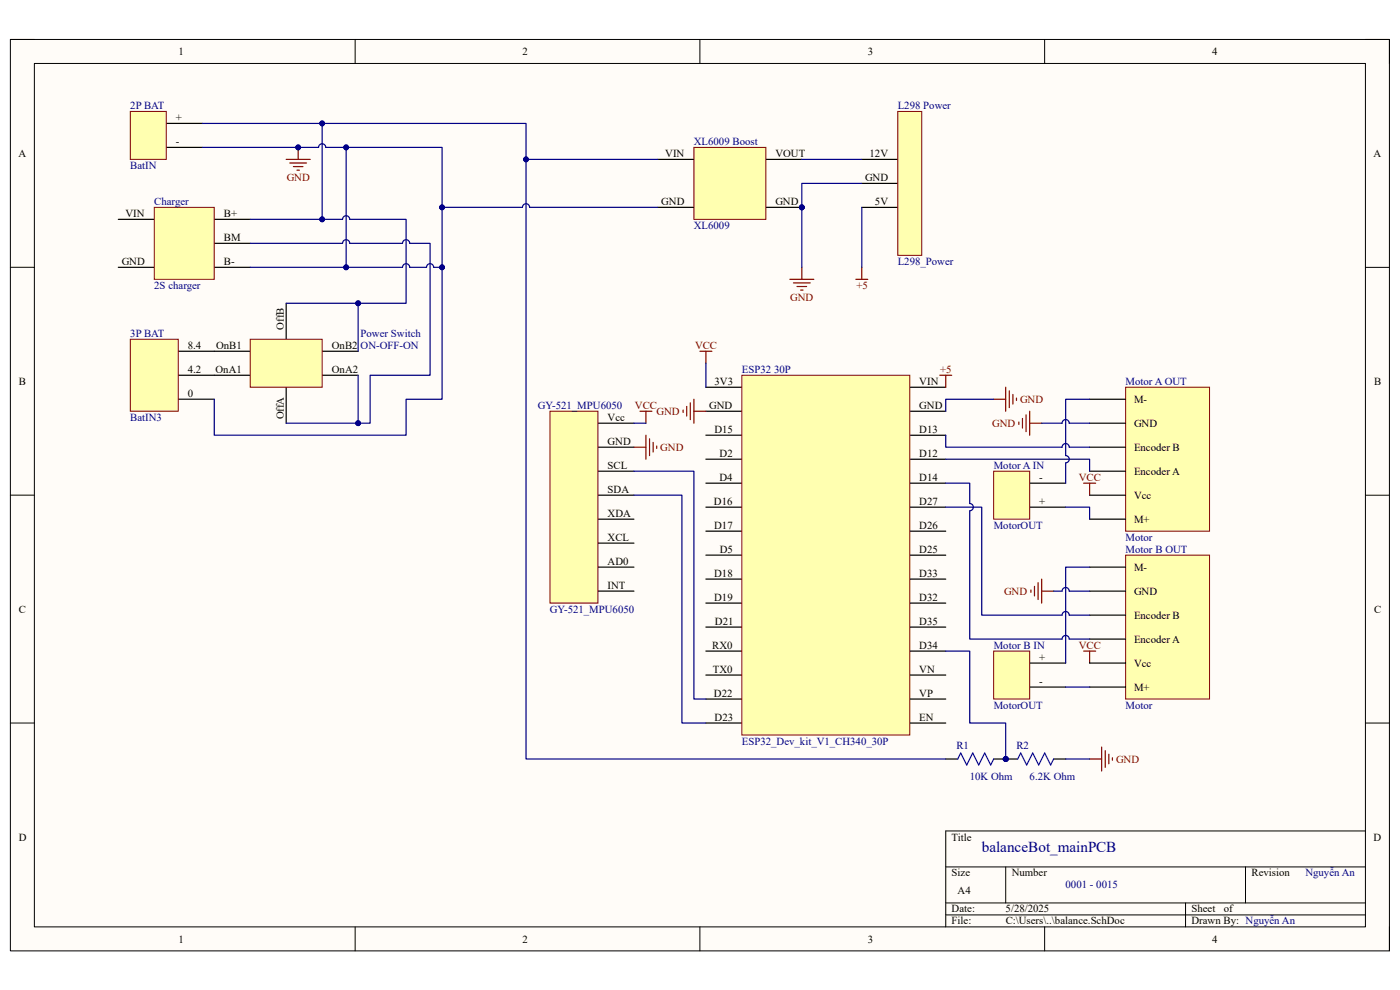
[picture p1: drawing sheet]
<svg xmlns="http://www.w3.org/2000/svg" width="297mm" height="210mm" viewBox="0 0 297 210" stroke-linecap="round" stroke-linejoin="round" font-family="sans-serif">
<path d="M2.2 8.4h292.6v193.3h-292.6z" fill-rule="evenodd" fill="#fffcf8"/>
<path d="M2.2 8.4h292.6v193.3h-292.6z" fill="none" stroke="#000" stroke-width=".21"/>
<path d="M7.3 13.5h282.4v183.1h-282.4z" fill-rule="evenodd" fill="#fffcf8"/>
<g fill="none" stroke="#000" stroke-width=".21">
<path d="M2.2 8.4h5.1M7.3 13.5h282.4v183.1h-282.4zM75.3 8.4v5.1M148.5 8.4v5.1M221.6 8.4v5.1M289.7 8.4h5.1v5.1M2.2 56.7h5.1M289.7 56.7h5.1M2.2 105h5.1M289.7 105.1h5.1M2.2 153.4h5.1M289.7 153.4h5.1"/>
<path d="M289.7 176.3h-89.1v20.3M75.3 196.6v5.1M148.5 196.6v5.1M200.6 183.9h89.1M200.6 191.5h89.1M200.6 194.1h89.1M213.4 183.9v7.6M221.6 196.6v5.1M251.5 191.5v5.1M264.2 183.9v7.6M294.8 196.6v5.1"/>
</g>
<path d="M35.3 26.2h7.6M35.3 31.3h7.6" fill="none" stroke="#000" stroke-width=".25"/>
<path d="M27.6 23.6h7.7v10.2h-7.7z" fill-rule="evenodd" fill="#ffffb0"/>
<path d="M27.6 23.6h7.7v10.2h-7.7z" fill="none" stroke="#800000" stroke-width=".21"/>
<path d="M37.8 79.6h7.7M37.8 74.5h7.7M37.8 84.7h7.7" fill="none" stroke="#000" stroke-width=".25"/>
<path d="M27.6 72h10.2v15.2h-10.2z" fill-rule="evenodd" fill="#ffffb0"/>
<path d="M27.6 72h10.2v15.2h-10.2z" fill="none" stroke="#800000" stroke-width=".21"/>
<path d="M182.8 38.9h7.7M182.8 33.8h7.7M182.8 44h7.7" fill="none" stroke="#000" stroke-width=".25"/>
<path d="M190.5 23.6h5v30.6h-5z" fill-rule="evenodd" fill="#ffffb0"/>
<path d="M190.5 23.6h5v30.6h-5z" fill="none" stroke="#800000" stroke-width=".21"/>
<circle cx="170.1" cy="44" r=".51" fill="#000080"/>
<circle cx="170.1" cy="44" r=".51" fill="none" stroke="#000080" stroke-width=".21"/>
<path d="M162.5 33.8h7.6M162.5 44h7.6" fill="none" stroke="#000" stroke-width=".25"/>
<circle cx="170.1" cy="44" r=".51" fill="#000080"/>
<circle cx="170.1" cy="44" r=".51" fill="none" stroke="#000080" stroke-width=".21"/>
<path d="M139.6 33.8h7.6M139.6 44h7.6" fill="none" stroke="#000" stroke-width=".25"/>
<path d="M147.2 31.3h15.3v15.2h-15.3z" fill-rule="evenodd" fill="#ffffb0"/>
<path d="M147.2 31.3h15.3v15.2h-15.3z" fill="none" stroke="#800000" stroke-width=".21"/>
<g fill="none" stroke="#000" stroke-width=".25">
<path d="M149.8 82.1h7.6M149.8 87.2h7.6M149.8 92.3h7.6M149.8 97.4h7.6M193 82.1h7.6M193 87.2h7.6M193 92.3h7.6M193 97.4h7.6M149.8 102.5h7.6M149.8 107.6h7.6M149.8 112.7h7.6M149.8 117.8h7.6"/>
<path d="M193 102.5h7.6M193 107.6h7.6M193 112.7h7.6M193 117.8h7.6M149.8 122.9h7.6M149.8 127.9h7.6M149.8 138.1h7.6M149.8 133h7.6M193 122.9h7.6M193 127.9h7.6M193 138.1h7.6M193 133h7.6"/>
<path d="M149.8 143.2h7.6M149.8 148.3h7.6M149.8 153.4h7.6M193 143.2h7.6M193 148.3h7.6M193 153.4h7.6"/>
</g>
<path d="M157.4 79.6h35.6v76.3h-35.6z" fill-rule="evenodd" fill="#ffffb0"/>
<path d="M157.4 79.6h35.6v76.3h-35.6z" fill="none" stroke="#800000" stroke-width=".21"/>
<g fill="none" stroke="#800000" stroke-width=".25">
<path d="M181.6 59.3h2.5M182.8 56.7v2.6M148.5 74.5h2.5M149.8 74.5v2.6M144.9 87v.5M145.7 86.2v2.1M146.4 85.5v3.5M147.2 84.7v5.1M147.2 87.2h2.6M210.8 84.7h2.6M213.4 82.1v5.1M214.1 82.9v3.6"/>
<path d="M214.9 83.7v2M215.6 84.4v.6"/>
</g>
<path d="M126.9 89.8h7.6M126.9 94.9h7.6M126.9 100h7.6M126.9 105h7.6M126.9 110.1h7.6M126.9 115.2h7.6M126.9 120.3h7.6M126.9 125.4h7.6" fill="none" stroke="#000" stroke-width=".25"/>
<path d="M116.7 87.2h10.2v40.7h-10.2z" fill-rule="evenodd" fill="#ffffb0"/>
<path d="M116.7 87.2h10.2v40.7h-10.2z" fill="none" stroke="#800000" stroke-width=".21"/>
<g fill="none" stroke="#800000" stroke-width=".25">
<path d="M134.5 94.9h2.5M135.8 87.2h2.5M137 87.2v2.6M137 92.3v5.1M137.8 93.1v3.6M138.6 93.9v2M139.3 94.6v.5M216.2 89.5v.5M216.9 88.8v2M217.7 88v3.6M218.5 87.2v5.1M218.5 89.8h2.5"/>
<path d="M229.9 102.5h2.5M231.2 102.5v2.6M218.7 125.1v.6M219.5 124.4v2M220.2 123.6v3.6M221 122.9v5M221 125.4h2.5M229.9 138.1h2.5M231.2 138.1v2.6"/>
</g>
<path d="M218.5 140.7h7.6M218.5 145.8h7.6" fill="none" stroke="#000" stroke-width=".25"/>
<path d="M210.8 138.1h7.7v10.2h-7.7z" fill-rule="evenodd" fill="#ffffb0"/>
<path d="M210.8 138.1h7.7v10.2h-7.7z" fill="none" stroke="#800000" stroke-width=".21"/>
<circle cx="213.4" cy="161" r=".51" fill="#000080"/>
<circle cx="213.4" cy="161" r=".51" fill="none" stroke="#000080" stroke-width=".21"/>
<path d="M200.6 161h2.6M210.8 161h2.6" fill="none" stroke="#000" stroke-width=".25"/>
<circle cx="213.4" cy="161" r=".51" fill="#000080"/>
<circle cx="213.4" cy="161" r=".51" fill="none" stroke="#000080" stroke-width=".21"/>
<path d="M203.2 161l.6-1.3 1.3 2.6 1.3-2.6 1.2 2.6 1.3-2.6 1.3 2.6 .6-1.3" fill="none" stroke="#00f" stroke-width=".25"/>
<circle cx="213.4" cy="161" r=".51" fill="#000080"/>
<circle cx="213.4" cy="161" r=".51" fill="none" stroke="#000080" stroke-width=".21"/>
<path d="M213.4 161h2.5" fill="none" stroke="#000" stroke-width=".25"/>
<circle cx="213.4" cy="161" r=".51" fill="#000080"/>
<circle cx="213.4" cy="161" r=".51" fill="none" stroke="#000080" stroke-width=".21"/>
<path d="M223.5 161h2.6" fill="none" stroke="#000" stroke-width=".25"/>
<path d="M215.9 161l.6-1.3 1.3 2.6 1.3-2.6 1.3 2.6 1.2-2.6 1.3 2.6 .6-1.3" fill="none" stroke="#00f" stroke-width=".25"/>
<path d="M233.7 158.5v5.1M234.5 159.2v3.6M235.2 160v2M231.2 161h2.5M236 160.8v.5" fill="none" stroke="#800000" stroke-width=".25"/>
<path d="M238.8 82.1h17.8v30.6h-17.8z" fill-rule="evenodd" fill="#ffffb0"/>
<path d="M238.8 82.1h17.8v30.6h-17.8z" fill="none" stroke="#800000" stroke-width=".21"/>
<path d="M231.2 100h7.6M231.2 94.9h7.6M231.2 89.8h7.6M231.2 84.7h7.6M231.2 110.1h7.6M231.2 105.1h7.6" fill="none" stroke="#000" stroke-width=".25"/>
<path d="M238.8 117.8h17.8v30.5h-17.8z" fill-rule="evenodd" fill="#ffffb0"/>
<path d="M238.8 117.8h17.8v30.5h-17.8z" fill="none" stroke="#800000" stroke-width=".21"/>
<path d="M231.2 135.6h7.6M231.2 130.5h7.6M231.2 125.4h7.6M231.2 120.3h7.6M231.2 145.8h7.6M231.2 140.7h7.6" fill="none" stroke="#000" stroke-width=".25"/>
<path d="M60.7 33.8h5.1M61.5 34.6h3.5M62.2 35.3h2.1M63 36.1h.5M63.3 31.3v2.5" fill="none" stroke="#800000" stroke-width=".25"/>
<circle cx="63.3" cy="31.3" r=".51" fill="#000080"/>
<circle cx="63.3" cy="31.3" r=".51" fill="none" stroke="#000080" stroke-width=".21"/>
<path d="M167.6 59.3h5.1M170.1 56.7v2.6M168.3 60h3.6M169.1 60.8h2M169.9 61.5h.5" fill="none" stroke="#800000" stroke-width=".25"/>
<path d="M218.5 107.6h7.6M218.5 102.5h7.6" fill="none" stroke="#000" stroke-width=".25"/>
<path d="M210.8 100h7.7v10.1h-7.7z" fill-rule="evenodd" fill="#ffffb0"/>
<path d="M210.8 100h7.7v10.1h-7.7z" fill="none" stroke="#800000" stroke-width=".21"/>
<path d="M45.5 79.6h7.6M45.5 74.5h7.6M60.7 64.3v7.7M68.3 79.6h7.7M68.3 74.5h7.7M60.7 82.1v7.7" fill="none" stroke="#000" stroke-width=".25"/>
<path d="M53.1 72h15.2v10.1h-15.2z" fill-rule="evenodd" fill="#ffffb0"/>
<path d="M53.1 72h15.2v10.1h-15.2z" fill="none" stroke="#800000" stroke-width=".21"/>
<path d="M25.1 46.5h7.6M25.1 56.7h7.6M45.5 46.5h7.6M45.5 51.6h7.6M45.5 56.7h7.6" fill="none" stroke="#000" stroke-width=".25"/>
<path d="M32.7 44h12.8v15.3h-12.8z" fill-rule="evenodd" fill="#ffffb0"/>
<path d="M32.7 44h12.8v15.3h-12.8z" fill="none" stroke="#800000" stroke-width=".21"/>
<path d="M199.4 79.6h2.5M200.6 79.6v2.5" fill="none" stroke="#800000" stroke-width=".25"/>
<path d="M182.8 38.9h-12.7v17.8" fill="none" stroke="#000080" stroke-width=".25"/>
<circle cx="170.1" cy="44" r=".51" fill="#000080"/>
<circle cx="170.1" cy="44" r=".51" fill="none" stroke="#000080" stroke-width=".21"/>
<path d="M170.1 33.8h12.7M149.8 77.1v5M134.5 100h12.7v48.3h2.6M200.6 97.4h30.6v2.6M231.2 84.7h-5.1v11.9a.77 .77 0 0 1 .7 .8 .77 .77 0 0 1-.7 .8v4.3M134.5 105h10.2v48.4h5.1M226.1 107.6h5.1v2.5M200.6 138.1h5.1v15.3h7.7v7.6M231.2 120.3h-5.1v20.4M226.1 145.8h5.1M226.1 161h5.1" fill="none" stroke="#000080" stroke-width=".25"/>
<circle cx="213.4" cy="161" r=".51" fill="#000080"/>
<circle cx="213.4" cy="161" r=".51" fill="none" stroke="#000080" stroke-width=".21"/>
<path d="M76 64.3v10.2" fill="none" stroke="#000080" stroke-width=".25"/>
<circle cx="76" cy="64.3" r=".51" fill="#000080"/>
<circle cx="76" cy="64.3" r=".51" fill="none" stroke="#000080" stroke-width=".21"/>
<path d="M76 79.6v10.2" fill="none" stroke="#000080" stroke-width=".25"/>
<circle cx="76" cy="89.8" r=".51" fill="#000080"/>
<circle cx="76" cy="89.8" r=".51" fill="none" stroke="#000080" stroke-width=".21"/>
<path d="M68.3 26.2v20.3h-15.2M200.6 107.6h7.7v22.9h17a.76 .76 0 0 1 .8-.8 .76 .76 0 0 1 .7 .8h4.4M200.6 102.5h5.1v4.3a.76 .76 0 0 1 .8 .6 .76 .76 0 0 1-.5 .9l-.3 .1v27.2h19.6a.76 .76 0 0 1 .8-.8 .76 .76 0 0 1 .7 .8h4.4" fill="none" stroke="#000080" stroke-width=".25"/>
<circle cx="68.3" cy="46.5" r=".51" fill="#000080"/>
<circle cx="68.3" cy="46.5" r=".51" fill="none" stroke="#000080" stroke-width=".21"/>
<circle cx="68.3" cy="26.2" r=".51" fill="#000080"/>
<circle cx="68.3" cy="26.2" r=".51" fill="none" stroke="#000080" stroke-width=".21"/>
<path d="M73.4 31.3v25.4h-20.3" fill="none" stroke="#000080" stroke-width=".25"/>
<circle cx="73.4" cy="56.7" r=".51" fill="#000080"/>
<circle cx="73.4" cy="56.7" r=".51" fill="none" stroke="#000080" stroke-width=".21"/>
<circle cx="73.4" cy="31.3" r=".51" fill="#000080"/>
<circle cx="73.4" cy="31.3" r=".51" fill="none" stroke="#000080" stroke-width=".21"/>
<path d="M68.3 46.5h4.4a.76 .76 0 0 1 .7-.7 .76 .76 0 0 1 .8 .7h12v17.8h-25.5" fill="none" stroke="#000080" stroke-width=".25"/>
<circle cx="76" cy="64.3" r=".51" fill="#000080"/>
<circle cx="76" cy="64.3" r=".51" fill="none" stroke="#000080" stroke-width=".21"/>
<circle cx="68.3" cy="46.5" r=".51" fill="#000080"/>
<circle cx="68.3" cy="46.5" r=".51" fill="none" stroke="#000080" stroke-width=".21"/>
<path d="M53.1 51.6h19.6a.76 .76 0 0 1 .7-.8 .76 .76 0 0 1 .8 .8h11.2a.76 .76 0 0 1 .8-.8 .76 .76 0 0 1 .7 .8h4.3v28h-12.7v10.2h-17.8" fill="none" stroke="#000080" stroke-width=".25"/>
<circle cx="76" cy="89.8" r=".51" fill="#000080"/>
<circle cx="76" cy="89.8" r=".51" fill="none" stroke="#000080" stroke-width=".21"/>
<path d="M73.4 56.7h12a.76 .76 0 0 1 .8-.8 .76 .76 0 0 1 .7 .8h3.6a.76 .76 0 0 1 .7-.8 .76 .76 0 0 1 .8 .8h1.8v28h-7.6v7.6h-40.7v-7.6" fill="none" stroke="#000080" stroke-width=".25"/>
<circle cx="73.4" cy="56.7" r=".51" fill="#000080"/>
<circle cx="73.4" cy="56.7" r=".51" fill="none" stroke="#000080" stroke-width=".21"/>
<circle cx="93.8" cy="56.7" r=".51" fill="#000080"/>
<circle cx="93.8" cy="56.7" r=".51" fill="none" stroke="#000080" stroke-width=".21"/>
<path d="M111.6 33.8v127.2h89M182.8 44v12.7" fill="none" stroke="#000080" stroke-width=".25"/>
<circle cx="111.6" cy="33.8" r=".51" fill="#000080"/>
<circle cx="111.6" cy="33.8" r=".51" fill="none" stroke="#000080" stroke-width=".21"/>
<path d="M42.9 26.2h68.7v7.6h28" fill="none" stroke="#000080" stroke-width=".25"/>
<circle cx="68.3" cy="26.2" r=".51" fill="#000080"/>
<circle cx="68.3" cy="26.2" r=".51" fill="none" stroke="#000080" stroke-width=".21"/>
<circle cx="111.6" cy="33.8" r=".51" fill="#000080"/>
<circle cx="111.6" cy="33.8" r=".51" fill="none" stroke="#000080" stroke-width=".21"/>
<path d="M42.9 31.3h24.7a.76 .76 0 0 1 .7-.8 .76 .76 0 0 1 .8 .8h24.7v12.7" fill="none" stroke="#000080" stroke-width=".25"/>
<circle cx="63.3" cy="31.3" r=".51" fill="#000080"/>
<circle cx="63.3" cy="31.3" r=".51" fill="none" stroke="#000080" stroke-width=".21"/>
<circle cx="73.4" cy="31.3" r=".51" fill="#000080"/>
<circle cx="73.4" cy="31.3" r=".51" fill="none" stroke="#000080" stroke-width=".21"/>
<circle cx="93.8" cy="44" r=".51" fill="#000080"/>
<circle cx="93.8" cy="44" r=".51" fill="none" stroke="#000080" stroke-width=".21"/>
<path d="M139.6 44h-27.2a.76 .76 0 0 0-.8-.8 .76 .76 0 0 0-.8 .8h-17v12.7" fill="none" stroke="#000080" stroke-width=".25"/>
<circle cx="93.8" cy="56.7" r=".51" fill="#000080"/>
<circle cx="93.8" cy="56.7" r=".51" fill="none" stroke="#000080" stroke-width=".21"/>
<circle cx="93.8" cy="44" r=".51" fill="#000080"/>
<circle cx="93.8" cy="44" r=".51" fill="none" stroke="#000080" stroke-width=".21"/>
<path d="M134.5 89.8h2.5M200.6 92.3v2.6h24.7a.76 .76 0 0 1 .8-.8 .76 .76 0 0 1 .7 .8h4.4M210.8 84.7h-10.2v2.5M221 89.8h4.3a.76 .76 0 0 1 .8-.8 .76 .76 0 0 1 .7 .8h4.4M223.5 125.4h1.8a.76 .76 0 0 1 .8-.8 .76 .76 0 0 1 .7 .8h4.4" fill="none" stroke="#000080" stroke-width=".25"/>
<text font-size="3.2" fill="#000080" x="208.3" y="180.6">balanceBot_mainPCB</text>
<g font-size="2.3">
<text x="37.9" y="11.7">1</text>
<text x="110.9" y="11.7">2</text>
<text x="184.1" y="11.7">3</text>
<text x="257.1" y="11.7">4</text>
<text x="37.3" y="25.7">+</text>
<text x="3.9" y="33.3">A</text>
<text x="37.3" y="30.7">-</text>
<text x="141.1" y="33.3">VIN</text>
<text x="164.5" y="33.3">VOUT</text>
<text x="184.5" y="33.3">12V</text>
<text x="291.4" y="33.3">A</text>
<text x="183.5" y="38.4">GND</text>
<text x="26.6" y="46">VIN</text>
<text x="47.5" y="46">B+</text>
<text x="140.3" y="43.5">GND</text>
<text x="164.5" y="43.5">GND</text>
<text x="185.6" y="43.5">5V</text>
<text x="47.5" y="51.1">BM</text>
<text x="25.8" y="56.2">GND</text>
<text x="47.5" y="56.2">B-</text>
<text x="60.2" y="69.9" transform="rotate(-90 60.2 69.9)">OffB</text>
<text x="39.8" y="74">8.4</text>
<text x="45.8" y="74">OnB1</text>
<text x="70.4" y="74">OnB2</text>
<text x="4" y="81.6">B</text>
<text x="39.8" y="79.1">4.2</text>
<text x="45.7" y="79.1">OnA1</text>
<text x="70.4" y="79.1">OnA2</text>
<text x="151.6" y="81.6">3V3</text>
<text x="195" y="81.6">VIN</text>
<text x="291.5" y="81.6">B</text>
<text x="39.8" y="84.2">0</text>
<text x="60.2" y="89" transform="rotate(-90 60.2 89)">OffA</text>
<text x="128.9" y="89.3">Vcc</text>
<text x="150.5" y="86.7">GND</text>
<text x="195" y="86.7">GND</text>
<text x="240.6" y="85.4">M-</text>
<text x="128.9" y="94.4">GND</text>
<text x="151.6" y="91.8">D15</text>
<text x="195" y="91.8">D13</text>
<text x="240.6" y="95.6">Encoder B</text>
<text x="240.6" y="90.6">GND</text>
<text x="128.9" y="99.4">SCL</text>
<text x="152.6" y="102">D4</text>
<text x="152.7" y="96.9">D2</text>
<text x="195" y="96.9">D12</text>
<text x="195" y="102">D14</text>
<text x="220.5" y="102">-</text>
<text x="240.6" y="100.7">Encoder A</text>
<text x="128.9" y="104.5">SDA</text>
<text x="151.5" y="107.1">D16</text>
<text x="195" y="107.1">D27</text>
<text x="220.5" y="107.1">+</text>
<text x="240.6" y="105.8">Vcc</text>
<text x="128.9" y="109.6">XDA</text>
<text x="151.5" y="112.1">D17</text>
<text x="195" y="112.1">D26</text>
<text x="240.6" y="110.9">M+</text>
<text x="128.9" y="114.7">XCL</text>
<text x="128.9" y="119.8">AD0</text>
<text x="152.7" y="117.3">D5</text>
<text x="195" y="117.3">D25</text>
<text x="128.9" y="124.9">INT</text>
<text x="151.5" y="122.3">D18</text>
<text x="195" y="122.3">D33</text>
<text x="240.6" y="121.1">M-</text>
<text x="4" y="130">C</text>
<text x="151.5" y="127.4">D19</text>
<text x="195" y="127.4">D32</text>
<text x="240.6" y="131.2">Encoder B</text>
<text x="240.6" y="126.2">GND</text>
<text x="291.5" y="130">C</text>
<text x="151.1" y="137.6">RX0</text>
<text x="151.7" y="132.5">D21</text>
<text x="195" y="132.5">D35</text>
<text x="195" y="137.6">D34</text>
<text x="240.6" y="136.3">Encoder A</text>
<text x="151.2" y="142.7">TX0</text>
<text x="195" y="142.7">VN</text>
<text x="220.5" y="140.1">+</text>
<text x="240.6" y="141.4">Vcc</text>
<text x="151.5" y="147.8">D22</text>
<text x="195" y="147.8">VP</text>
<text x="220.5" y="145.2">-</text>
<text x="240.6" y="146.5">M+</text>
<text x="151.6" y="152.9">D23</text>
<text x="195" y="152.9">EN</text>
<text x="4" y="178.3">D</text>
<text x="201.9" y="178.3">Title</text>
<text x="291.4" y="178.3">D</text>
<text x="201.9" y="185.9">Size</text>
<text x="214.6" y="185.9">Number</text>
<text x="265.5" y="185.9">Revision</text>
<text x="203.2" y="189.7">A4</text>
<text x="201.9" y="193.5">Date:</text>
<text x="201.9" y="196.1">File:</text>
<text x="213.3" y="193.5">5/28/2025</text>
<text x="213.4" y="196.1">C:\Users\..\balance.SchDoc</text>
<text x="252.8" y="193.5">Sheet</text>
<text x="252.8" y="196.1">Drawn By: Nguyễn An</text>
<text x="259.6" y="193.5">of</text>
<text x="37.9" y="199.9">1</text>
<text x="110.9" y="199.9">2</text>
<text x="184.1" y="199.9">3</text>
<text x="257.1" y="199.9">4</text>
</g>
<g font-size="2.3" fill="#000080">
<text x="27.6" y="23.1">2P BAT</text>
<text x="190.5" y="23.1">L298 Power</text>
<text x="27.6" y="35.9">BatIN</text>
<text x="147.2" y="30.7">XL6009 Boost</text>
<text x="32.7" y="43.5">Charger</text>
<text x="147.2" y="48.6">XL6009</text>
<text x="190.5" y="56.2">L298_Power</text>
<text x="32.7" y="61.3">2S charger</text>
<text x="27.6" y="71.5">3P BAT</text>
<text x="76.5" y="71.5">Power Switch</text>
<text x="76.5" y="74">ON-OFF-ON</text>
<text x="157.4" y="79.1">ESP32 30P</text>
<text x="238.8" y="81.6">Motor A OUT</text>
<text x="27.6" y="89.3">BatIN3</text>
<text x="114.1" y="86.7">GY-521_MPU6050</text>
<text x="210.8" y="99.4">Motor A IN</text>
<text x="210.8" y="112.1">MotorOUT</text>
<text x="238.8" y="114.7">Motor</text>
<text x="238.8" y="117.3">Motor B OUT</text>
<text x="116.7" y="130">GY-521_MPU6050</text>
<text x="210.8" y="137.6">Motor B IN</text>
<text x="210.8" y="150.3">MotorOUT</text>
<text x="238.8" y="150.3">Motor</text>
<text x="157.4" y="157.9">ESP32_Dev_kit_V1_CH340_30P</text>
<text x="202.9" y="159">R1</text>
<text x="215.6" y="159">R2</text>
<text x="205.7" y="165.6">10K Ohm</text>
<text x="218.4" y="165.6">6.2K Ohm</text>
<text x="276.9" y="185.9">Nguyễn An</text>
<text x="226.1" y="188.5">0001 - 0015</text>
</g>
<g font-size="2.3" fill="#800000">
<text x="60.8" y="38.4">GND</text>
<text x="167.6" y="63.8">GND</text>
<text x="181.7" y="61.3">+5</text>
<text x="147.4" y="74">VCC</text>
<text x="199.5" y="79.1">+5</text>
<text x="134.7" y="86.7">VCC</text>
<text x="139.3" y="88">GND</text>
<text x="216.4" y="85.4">GND</text>
<text x="140.1" y="95.6">GND</text>
<text x="210.5" y="90.6">GND</text>
<text x="228.9" y="102">VCC</text>
<text x="213" y="126.2">GND</text>
<text x="228.9" y="137.6">VCC</text>
<text x="236.8" y="161.8">GND</text>
</g>
</svg>
